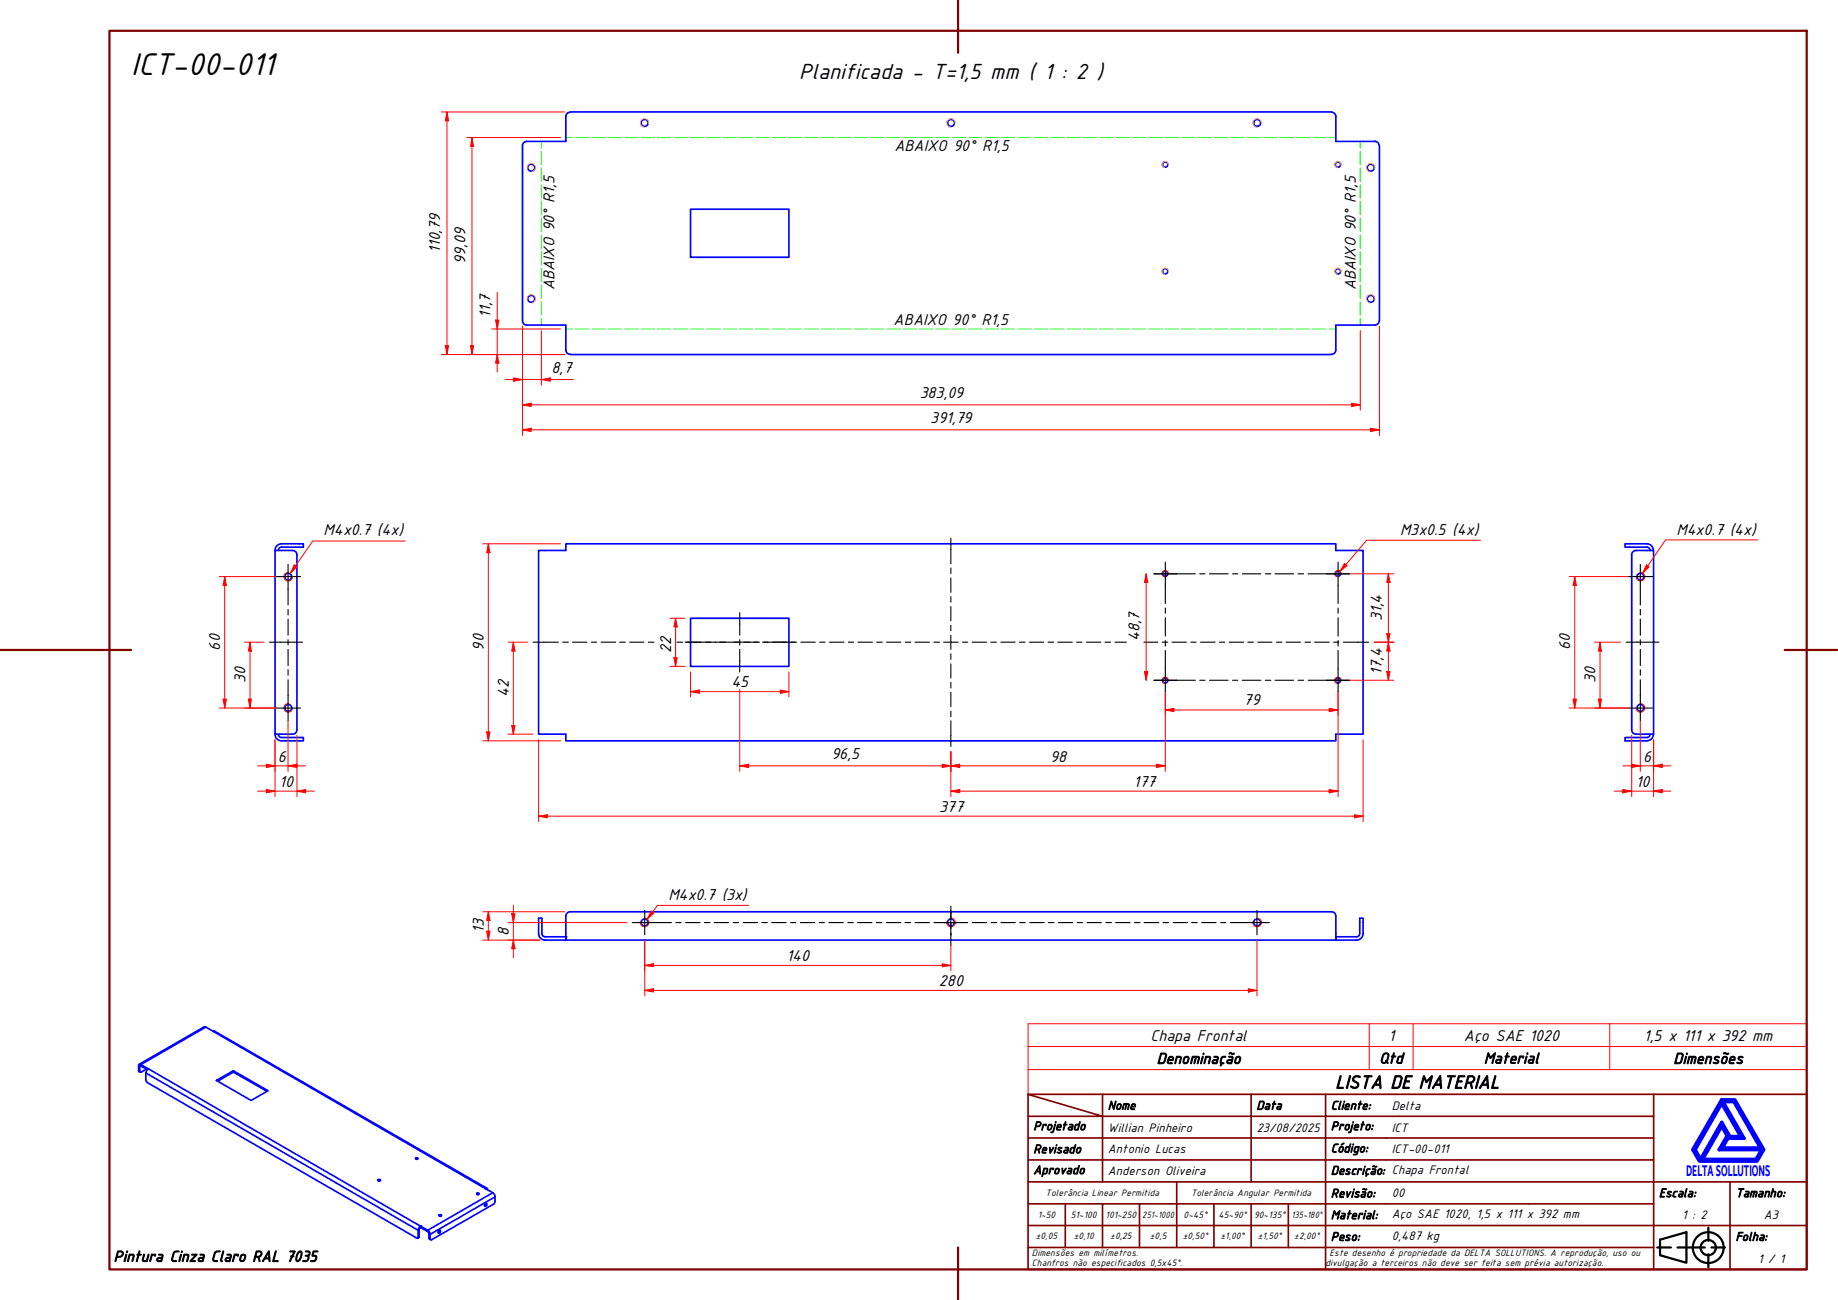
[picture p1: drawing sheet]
<svg xmlns="http://www.w3.org/2000/svg" width="420mm" height="297mm" viewBox="0 0 420 297" stroke-linecap="round" stroke-linejoin="round" font-family="sans-serif">
<!-- layer: Visible (ABNT) -->
<g fill="none" stroke="#00f" stroke-width=".38">
<path d="M123.1 125.8h6.2v-1.5h176.1v1.5h6.2v42h-6.2v1.5h-176.1v-1.5h-6.2z"/>
<circle cx="266.4" cy="131.1" r=".6"/>
<circle cx="305.8" cy="131.1" r=".6"/>
<circle cx="266.4" cy="155.5" r=".6"/>
<circle cx="305.8" cy="155.5" r=".6"/>
</g>
<!-- layer: Visible Narrow (ABNT) -->
<path d="M267.1 131.2a.73 .73 0 0 0-.6-.8 .73 .73 0 0 0-.9 .6 .73 .73 0 0 0 .6 .8M306.6 131.2a.73 .73 0 0 0-.6-.8 .73 .73 0 0 0-.9 .6 .73 .73 0 0 0 .6 .8M267.1 155.6a.73 .73 0 0 0-.6-.9 .73 .73 0 0 0-.9 .6 .73 .73 0 0 0 .6 .9M306.6 155.6a.73 .73 0 0 0-.6-.9 .73 .73 0 0 0-.9 .6 .73 .73 0 0 0 .6 .9" fill="none" stroke="#f00" stroke-width=".23"/>
<!-- layer: Visible (ABNT) -->
<g fill="#00f">
<circle cx="305.4" cy="125.8" r=".19"/>
<circle cx="129.3" cy="167.8" r=".19"/>
<circle cx="305.4" cy="167.8" r=".19"/>
<circle cx="129.3" cy="125.8" r=".19"/>
</g>
<g fill="none" stroke="#00f" stroke-width=".38">
<path d="M64.4 124.3a1.49 1.49 0 0 0-1.5 1.4M64.4 125a.73 .73 0 0 0-.8 .7M64.4 124.3h4.9v.7h-4.9M66.9 125.8h-4v42h4M66.9 125.8a.98 .98 0 0 1 1 1M67.9 126.8v40a.98 .98 0 0 1-1 1M373 126.8v40a.98 .98 0 0 0 1 1M374 125.8a.98 .98 0 0 0-1 1M374 125.8h4v42h-4M376.5 125a.73 .73 0 0 1 .7 .7M376.5 124.3a1.49 1.49 0 0 1 1.5 1.4M376.5 124.3h-5v.7h5"/>
<path d="M157.9 141.3h22.4v11h-22.4zM62.9 167.8a1.49 1.49 0 0 0 1.5 1.5M63.6 167.8a.73 .73 0 0 0 .8 .7M64.4 168.5h4.9v.8h-4.9M376.5 168.5h-5v.8h5M377.2 167.8a.73 .73 0 0 1-.7 .7M378 167.8a1.49 1.49 0 0 1-1.5 1.5M123.1 213.3v-3.5h.8v3.5M123.1 213.3a1.49 1.49 0 0 0 1.5 1.5M123.9 213.3a.73 .73 0 0 0 .7 .7M129.3 209.3v5.5v-.8h-4.7M129.3 209.3a.98 .98 0 0 1 1-1h174.1a.99 .99 0 0 1 1 1"/>
<path d="M305.4 209.3v5.5h-180.8M310.1 214h-4.7v.8h4.7M310.8 213.3v-3.5h.8v3.5M310.8 213.3a.73 .73 0 0 1-.7 .7M311.6 213.3a1.49 1.49 0 0 1-1.5 1.5"/>
<circle cx="65.9" cy="131.8" r=".79"/>
<circle cx="375" cy="131.8" r=".79"/>
<circle cx="65.9" cy="161.8" r=".79"/>
<circle cx="375" cy="161.8" r=".79"/>
<circle cx="147.4" cy="210.8" r=".79"/>
<circle cx="217.4" cy="210.8" r=".79"/>
<circle cx="287.4" cy="210.8" r=".79"/>
</g>
<!-- layer: Visible Narrow (ABNT) -->
<path d="M66.1 130.8a.98 .98 0 0 0-1.2 .8 .98 .98 0 0 0 .8 1.1 .98 .98 0 0 0 1.2-.7M374.8 130.8a.98 .98 0 0 1 1.2 .8 .98 .98 0 0 1-.8 1.1 .98 .98 0 0 1-1.2-.7M66.1 160.8a.98 .98 0 0 0-1.2 .8 .98 .98 0 0 0 .8 1.1 .98 .98 0 0 0 1.2-.8M374.8 160.8a.98 .98 0 0 1 1.2 .8 .98 .98 0 0 1-.8 1.1 .98 .98 0 0 1-1.2-.8M147.5 209.8a.98 .98 0 0 1 .8 1.1 .98 .98 0 0 1-1.1 .8 .98 .98 0 0 1-.8-1.1M217.6 209.8a.98 .98 0 0 1 .8 1.1 .98 .98 0 0 1-1.2 .8 .98 .98 0 0 1-.8-1.1M287.5 209.8a.98 .98 0 0 1 .8 1.1 .98 .98 0 0 1-1.1 .8 .98 .98 0 0 1-.8-1.1" fill="none" stroke="#f00" stroke-width=".23"/>
<!-- layer: Visible (ABNT) -->
<g fill="#00f">
<circle cx="129.3" cy="214.8" r=".19"/>
<circle cx="129.3" cy="214" r=".19"/>
</g>
<g fill="none" stroke="#00f" stroke-width=".38">
<path d="M31.7 243.6l.2 .1 .3-.1M31.7 244.6v.2l.4 .2M31.7 243.6v1M31.7 244.6l.2 .1M31.8 243.2l14.9-8.6 .4 .1-14.9 8.6M32.2 243.3h-.5v.3M32.2 243.6h-.3v1.1M32.2 243.3v.3M33.3 245.2v1.5l.4 .7 61.5 35.5h.3l.1-.2M33.5 244.3l-1.2 .7-.4-.1v-.2M95.2 264.8l.1 .1M109.2 272.9l.1 .1"/>
<path d="M113.2 273.5l-.1-.5-.5-.5-14.8 8.6M113.2 273.5v1.2l-.4 .4-14.1 8.2-.4-.2M113.2 273.5l-14.9 8.6M95.8 282.6l-.3 .3M95.8 282.6v-1.7l-.2 .2v1.6M95.8 282.6l-.2 .1M97.8 281.1l.4 .5 .1 .5M97.8 281.1l.2 .8M98 282.9l.4 .4M98 281.9v1M98 281.9l.3 .2M98 282.9l.3 .2"/>
<path d="M98.3 282.1v1"/>
</g>
<circle cx="48.7" cy="235.6" r=".19" fill="#00f"/>
<path d="M49.1 235.6h-.4l62.2 36h.5l.1 .3M96.1 280.1v.4" fill="none" stroke="#00f" stroke-width=".38"/>
<circle cx="110.9" cy="271.6" r=".19" fill="#00f"/>
<path d="M33.7 244.3l.2-.1 62.2 35.9-.5 1-62.3-35.9zM96.1 280.1l-.3 .8" fill="none" stroke="#00f" stroke-width=".38"/>
<g fill="#00f">
<circle cx="110.9" cy="271.6" r=".19"/>
<circle cx="33.9" cy="244.2" r=".19"/>
</g>
<path d="M96.1 280.1h.1" fill="none" stroke="#00f" stroke-width=".38"/>
<g fill="#00f">
<circle cx="48.7" cy="235.6" r=".19"/>
<circle cx="33.9" cy="244.2" r=".19"/>
</g>
<path d="M96.1 280.5h.1" fill="none" stroke="#00f" stroke-width=".38"/>
<circle cx="96.1" cy="280.1" r=".19" fill="#00f"/>
<g fill="none" stroke="#00f" stroke-width=".38">
<path d="M129.3 26.6v5.7h-8.9a.98 .98 0 0 0-1 1v40M130.3 25.6a.98 .98 0 0 0-1 1M130.4 25.6h174M304.4 25.6a.98 .98 0 0 1 1 1M305.4 26.6v5.7h8.9a.98 .98 0 0 1 1 1M315.3 33.3v40M157.9 47.8h22.4v11h-22.4zM119.4 73.3a.98 .98 0 0 0 1 1h8.9v5.7M129.3 80a.98 .98 0 0 0 1 .9M305.4 80a.98 .98 0 0 1-1 .9M315.3 73.3a.98 .98 0 0 1-1 1h-8.9v5.7M130.4 81h174"/>
<path d="M47.1 234.7l1.6 .9M49.1 235.6l62.2 35.9M32.2 243.3l1.7 .9M32.2 243.6l1.5 .8M49.5 246.9l3.8-2.2 8 4.5-3.9 2.2zM53.3 244.7v.3l-3.6 2.1M53.3 245l7.7 4.4M86.4 269.6l.4-.1 .2 .2-.3 .2zM86.6 269.8h.2M95.1 264.6l.3-.1 .2 .3-.4 .1-.2-.1zM95.1 264.8h.3M100.4 277.6l.4-.1 .2 .2-.4 .2-.3-.1z"/>
<path d="M100.5 277.9h.3M109 272.7l.3-.1 .2 .2-.3 .2-.2-.2zM109.1 272.9h.3M110.9 275.1l.3-.2a.37 .37 0 0 1 .1 .5 .37 .37 0 0 1-.5 .2zM110.9 271.6l1.7 .9M111.1 274.9l-.4 .6M96.1 280.1l1.7 1M96.1 280.5l1.7 .9M100.3 281.2l.3-.2a.39 .39 0 0 1 0 .6 .39 .39 0 0 1-.5 .1zM100.5 281.1l-.1 .3-.3 .2"/>
<circle cx="121.4" cy="38.3" r=".79"/>
<circle cx="147.4" cy="28.1" r=".79"/>
<circle cx="217.4" cy="28.1" r=".79"/>
<circle cx="266.4" cy="37.6" r=".6"/>
<circle cx="287.4" cy="28.1" r=".79"/>
<circle cx="305.8" cy="37.6" r=".6"/>
<circle cx="313.3" cy="38.3" r=".79"/>
<circle cx="121.4" cy="68.3" r=".79"/>
<circle cx="266.4" cy="62" r=".6"/>
<circle cx="305.8" cy="62" r=".6"/>
<circle cx="313.3" cy="68.3" r=".79"/>
</g>
<!-- layer: Linha de centro curva (ISO) -->
<g fill="none" stroke="#0f0" stroke-width=".25">
<path d="M123.8 32.3v1.5M123.8 34.6v3M123.8 38.4v3.1M129.3 31.4h1.6M131.6 31.4h3M135.4 31.4h3M139.1 31.4h3M142.9 31.4h3M146.6 31.4h3M150.3 31.4h3.1M154.1 31.4h3M157.8 31.4h3"/>
<path d="M161.5 31.4h3.1M165.3 31.4h3M169 31.4h3M172.8 31.4h3M176.5 31.4h3M180.3 31.4h3M184 31.4h3M187.8 31.4h3M191.5 31.4h3M195.3 31.4h2.9M199 31.4h3M202.8 31.4h2.9"/>
<path d="M206.5 31.4h3M210.2 31.4h3M214 31.4h3M217.7 31.4h3M221.5 31.4h3M225.2 31.4h3M229 31.4h3M232.7 31.4h3M236.5 31.4h3M240.2 31.4h3M244 31.4h3M247.7 31.4h3"/>
<path d="M251.5 31.4h2.9M255.2 31.4h3M259 31.4h2.9M262.7 31.4h3M266.4 31.4h3M270.2 31.4h3M273.9 31.4h3M277.6 31.4h3.1M281.4 31.4h3M285.1 31.4h3.1M288.9 31.4h3M292.6 31.4h3.1"/>
<path d="M296.4 31.4h3M300.1 31.4h3M303.8 31.4h1.6M311 32.3v1.5M311 34.6v3M311 38.4v3.1M123.8 42.2v3.1M123.8 46v3.1M123.8 49.8v3.1M123.8 53.6v3.2M123.8 57.5v3.1M311 42.2v3.1"/>
<path d="M311 46v3.1M311 49.8v3.1M311 53.6v3.2M311 57.5v3.1M123.8 61.3v3.1M123.8 65.1v3.1M123.8 68.9v3.1M123.8 72.8v1.5M129.3 75.2h1.6M131.6 75.2h3M135.4 75.2h3M139.1 75.2h3"/>
<path d="M142.9 75.2h3M146.6 75.2h3M150.3 75.2h3.1M154.1 75.2h3M157.8 75.2h3M161.5 75.2h3.1M165.3 75.2h3M169 75.2h3M172.8 75.2h3M176.5 75.2h3M180.3 75.2h3M184 75.2h3"/>
<path d="M187.8 75.2h3M191.5 75.2h3M195.3 75.2h2.9M199 75.2h3M202.8 75.2h2.9M206.5 75.2h3M210.2 75.2h3M214 75.2h3M217.7 75.2h3M221.5 75.2h3M225.2 75.2h3M229 75.2h3"/>
<path d="M232.7 75.2h3M236.5 75.2h3M240.2 75.2h3M244 75.2h3M247.7 75.2h3M251.5 75.2h2.9M255.2 75.2h3M259 75.2h2.9M262.7 75.2h3M266.4 75.2h3M270.2 75.2h3M273.9 75.2h3"/>
<path d="M277.6 75.2h3.1M281.4 75.2h3M285.1 75.2h3.1M288.9 75.2h3M292.6 75.2h3.1M296.4 75.2h3M300.1 75.2h3M303.8 75.2h1.6M311 61.3v3.1M311 65.1v3.1M311 68.9v3.1M311 72.8v1.5"/>
</g>
<!-- layer: Visible Narrow (ABNT) -->
<path d="M120.5 38.5a.98 .98 0 0 1 .8-1.2 .98 .98 0 0 1 1.1 .8 .98 .98 0 0 1-.8 1.2M148.3 28.3a.98 .98 0 0 0-.8-1.2 .98 .98 0 0 0-1.1 .8 .98 .98 0 0 0 .8 1.2M218.4 28.3a.98 .98 0 0 0-.8-1.2 .98 .98 0 0 0-1.2 .8 .98 .98 0 0 0 .8 1.2M267.1 37.7a.73 .73 0 0 0-.6-.8 .73 .73 0 0 0-.9 .6 .73 .73 0 0 0 .6 .8M288.3 28.3a.98 .98 0 0 0-.8-1.2 .98 .98 0 0 0-1.1 .8 .98 .98 0 0 0 .8 1.2M306.6 37.7a.73 .73 0 0 0-.6-.8 .73 .73 0 0 0-.9 .6 .73 .73 0 0 0 .6 .8M314.3 38.5a.98 .98 0 0 0-.8-1.2 .98 .98 0 0 0-1.1 .8 .98 .98 0 0 0 .8 1.2M120.5 68.5a.98 .98 0 0 1 .8-1.2 .98 .98 0 0 1 1.1 .8 .98 .98 0 0 1-.8 1.1M267.1 62.1a.73 .73 0 0 0-.6-.8 .73 .73 0 0 0-.9 .6 .73 .73 0 0 0 .6 .8M306.6 62.1a.73 .73 0 0 0-.6-.8 .73 .73 0 0 0-.9 .6 .73 .73 0 0 0 .6 .8M314.3 68.5a.98 .98 0 0 0-.8-1.2 .98 .98 0 0 0-1.1 .8 .98 .98 0 0 0 .8 1.1" fill="none" stroke="#ff0" stroke-width=".23"/>
<path d="M235 239.1h178v-5.2h-178v10.5M313 233.9v10.5M323 233.9v10.5M368 233.9v10.5M413 239.1v5.3h-178M235 244.4v5.6h178v-5.6" fill="none" stroke="#f00" stroke-width=".23"/>
<!-- layer: Borda A3/A4 (ABNT) -->
<path d="M25 7h388v283.1h-388zM219 0v12.1M0 148.5h30M408 148.5h12M219 285v12" fill="none" stroke="#800000" stroke-width=".51"/>
<path d="M393.6 257.3l1.2 2.2-1.8 3.2h9.7l-1.3 2.2h-12.2zM393.6 252.1l4.4 7.6h-2.6l-1.8-3.2-4.9 8.4-1.2-2.2zM393.6 251.3h3l6.6 11.4-1.6 2.6h-13.1l-1.5-2.6zM393.8 251.7h2.6l6.1 10.6h-8.8l1.3-2.2h3.7zM395 259.7h.2l-.1 .2z" fill="none" stroke="#00f" stroke-width=".83"/>
<!-- layer: 0 -->
<path d="M388.5 265.3h13.1" fill="none" stroke="#000" stroke-width=".23"/>
<g fill="none" stroke="#800000" stroke-width=".38">
<path d="M235 250l17 5.1h-17M235 250h178v40.1h-178zM252 255.1h34v4.9h17M252 255.1v15M252 250v5.1M286 250v5.1h17v4.9M303 250v5.1h75M378 250v20.1h-143M235 260h51v10.1M235 275.1h17M243.5 275.1v9.9M260.5 275.1h-8.5v9.9"/>
<path d="M269 270.1v14.9h-8.5M277.5 275.1v9.9h-8.5M286 275.1v9.9h8.5M294.5 275.1v9.9M303 275.1h-42.5v9.9M303 260v5h-68M303 275.1v9.9h75M303 260h75M303 275.1h75M378 265h-75v10.1M395.5 270.1v9.9h17.5M413 270.1h-35v9.9h17.5v10.1"/>
<path d="M235 285h25.5M235 280h143v10.1M277.5 285h8.5M294.5 285h8.5v5.1"/>
</g>
<g fill="none" stroke="#000" stroke-width=".51">
<path d="M378.8 285h3.2M379.5 283.3l6-1.8v7l-6-1.7zM383.5 285h6.2M390.5 280.5v3M390.5 286.6v2.9M391.2 285h3.1"/>
<circle cx="390.5" cy="285.1" r="3.5"/>
<circle cx="390.5" cy="285.1" r="1.75"/>
</g>
<!-- layer: Marca de centro (ISO) -->
<path d="M63.1 131.7h5.6M263.8 131.1h5.2M303.3 131.1h5.2M372.2 131.7h5.6M263.8 155.4h5.2M303.3 155.4h5.2M63.1 161.8h5.6M372.2 161.8h5.6M147.4 208v5.6M214.6 210.8h5.6M217.4 208v5.6M287.3 208v5.6" fill="none" stroke="#000" stroke-width=".25"/>
<!-- layer: Linha de centro (ISO) -->
<g fill="none" stroke="#000" stroke-width=".25">
<path d="M217.4 123v5.8M217.4 129.8v1.2M217.4 132.1v3.3M217.4 136.3v1.3M217.4 138.6v3.2M121.9 146.7h5.7M128.7 146.7h1.2M130.9 146.7h3.3M135.2 146.7h1.2M137.4 146.7h3.3M141.7 146.7h1.2M144 146.7h3.2"/>
<path d="M148.2 146.7h1.3M154.7 146.7h1.3M156.6 146.7h10.2M166.9 146.7h6.7M169.1 140v5.1M169.1 146.2v1.2M169.1 148.4v5.1M174.3 146.7h7.8M183.1 146.7h3.3M187.4 146.7h1.2M189.6 146.7h3.3M193.9 146.7h1.2"/>
<path d="M196.2 146.7h3.3M200.4 146.7h1.3M202.7 146.7h3.2M206.9 146.7h1.3M209.2 146.7h3.3M213.5 146.7h1.3M215.7 146.7h3.3M217.4 142.9v1.2M217.4 145.1v3.3M217.4 149.4v1.3M217.4 151.7v3.2M217.4 155.9v1.3"/>
<path d="M217.4 158.2v3.3M220 146.7h1.2M222.2 146.7h3.4M226.5 146.7h1.3M228.8 146.7h3.2M233 146.7h1.3M235.3 146.7h3.3M239.6 146.7h1.3M241.8 146.7h3.3M246.1 146.7h1.2M248.3 146.7h3.4M252.6 146.7h1.3"/>
<path d="M254.9 146.7h2.6M261.5 146.7h3.2M265.7 146.7h1.3M267.9 146.7h3.3M272.2 146.7h1.2M274.4 146.7h3.3M278.8 146.7h1.2M281 146.7h3.3M285.2 146.7h1.3M287.5 146.7h3.3M291.8 146.7h1.3M294 146.7h3.3"/>
<path d="M298.3 146.7h1.3M300.5 146.7h3.3M304.9 146.7h1.2M307.1 146.7h5.8M217.4 162.5v1.3M217.4 164.7v5.8"/>
</g>
<path d="M317.4 144.8v1.9" fill="none" stroke="#f00" stroke-width=".23"/>
<path d="M317 144.8h.8l-.4 1.9z" fill="#f00"/>
<path d="M317.4 131.1v2M317 144.8h.8l-.4 1.9z" fill="none" stroke="#f00" stroke-width=".23"/>
<path d="M317.4 131.1l.4 2h-.8z" fill="#f00"/>
<path d="M308.5 131.1h10.1M317.4 131.1l.4 2h-.8zM317.4 133.1v11.7M314.1 146.7h4.5M317.4 153.5v1.9" fill="none" stroke="#f00" stroke-width=".23"/>
<path d="M317 153.5h.8l-.4 1.9z" fill="#f00"/>
<path d="M317 153.5h.8l-.4 1.9zM317.4 146.7v2.1" fill="none" stroke="#f00" stroke-width=".23"/>
<path d="M317.4 146.7l.4 2.1h-.8z" fill="#f00"/>
<path d="M308.5 155.4h10.1M314.1 146.7h4.5M317.4 146.7l.4 2.1h-.8zM317.4 148.8v4.7" fill="none" stroke="#f00" stroke-width=".23"/>
<path d="M307.7 129l-1.4 1.5" fill="none" stroke="#f00" stroke-width=".23"/>
<path d="M307.3 128.8l.6 .5-1.6 1.2z" fill="#f00"/>
<path d="M307.3 128.8l.6 .5-1.6 1.2zM338.5 123.4h-26.1l-4.7 5.6" fill="none" stroke="#f00" stroke-width=".23"/>
<path d="M111.6 124.3v2" fill="none" stroke="#f00" stroke-width=".23"/>
<path d="M111.6 124.3l.4 2h-.7z" fill="#f00"/>
<path d="M111.6 124.3l.4 2h-.7zM111.6 167.2v2.1" fill="none" stroke="#f00" stroke-width=".23"/>
<path d="M111.3 167.2h.7l-.4 2.1z" fill="#f00"/>
<path d="M110.4 124.3h17.7M111.6 126.3v40.9M157.9 158h2M110.4 169.3h17.7M111.3 167.2h.7l-.4 2.1z" fill="none" stroke="#f00" stroke-width=".23"/>
<path d="M157.9 158l2-.3v.7z" fill="#f00"/>
<path d="M157.9 158l2-.3v.7zM178.4 158h1.9" fill="none" stroke="#f00" stroke-width=".23"/>
<path d="M178.4 157.7l1.9 .3-1.9 .4z" fill="#f00"/>
<path d="M154.4 150.3v2M157.9 153.5v5.7M159.9 158h18.5M178.4 157.7l1.9 .3-1.9 .4zM180.3 153.5v5.7" fill="none" stroke="#f00" stroke-width=".23"/>
<path d="M154.1 150.3h.7l-.4 2z" fill="#f00"/>
<path d="M154.1 150.3h.7l-.4 2zM154.4 141.3v1.9" fill="none" stroke="#f00" stroke-width=".23"/>
<path d="M154.4 141.3l.4 1.9h-.7z" fill="#f00"/>
<path d="M262 131.1v2M153.2 152.3h3.4M153.2 141.3h3.4M154.4 141.3l.4 1.9h-.7zM154.4 143.2v7.1" fill="none" stroke="#f00" stroke-width=".23"/>
<path d="M262 131.1l.4 2h-.8z" fill="#f00"/>
<path d="M262 131.1l.4 2h-.8zM262 153.5v1.9" fill="none" stroke="#f00" stroke-width=".23"/>
<path d="M261.6 153.5h.8l-.4 1.9z" fill="#f00"/>
<path d="M262 133.1v20.4M261.6 153.5h.8l-.4 1.9zM266.4 162.2h2" fill="none" stroke="#f00" stroke-width=".23"/>
<path d="M266.4 162.2l2-.4v.8z" fill="#f00"/>
<path d="M266.4 162.2l2-.4v.8zM303.8 162.2h2.1" fill="none" stroke="#f00" stroke-width=".23"/>
<path d="M303.8 161.8l2.1 .4-2.1 .4z" fill="#f00"/>
<path d="M266.4 158v5.4M305.9 158v5.4M268.4 162.2h35.4M303.8 161.8l2.1 .4-2.1 .4zM111.6 208.3v2" fill="none" stroke="#f00" stroke-width=".23"/>
<!-- layer: Linha de centro (ISO) -->
<path d="M61.6 146.7h7.6M371.7 146.7h7.5M217.4 207.1v2.8M217.4 210.9v1.3M217.4 213.2v2.9" fill="none" stroke="#000" stroke-width=".25"/>
<path d="M111.6 208.3l.4 2h-.7z" fill="#f00"/>
<path d="M111.6 208.3l.4 2h-.7zM111.6 212.8v2" fill="none" stroke="#f00" stroke-width=".23"/>
<path d="M111.3 212.8h.7l-.4 2z" fill="#f00"/>
<path d="M110.4 214.8h13M110.4 208.3h18.7M111.3 212.8h.7l-.4 2zM111.6 210.3v2.5M117.3 214.8v2" fill="none" stroke="#f00" stroke-width=".23"/>
<path d="M117.3 214.8l.4 2h-.7z" fill="#f00"/>
<path d="M117.3 214.8l.4 2h-.7zM117.3 208.8v2" fill="none" stroke="#f00" stroke-width=".23"/>
<path d="M117 208.8h.7l-.4 2z" fill="#f00"/>
<path d="M51.4 159.8v2M116.1 214.8h7.3M116.1 210.8h27.2M117 208.8h.7l-.4 2zM117.3 206.8v2M117.3 210.8v4M117.3 216.8v2" fill="none" stroke="#f00" stroke-width=".23"/>
<path d="M51 159.8h.8l-.4 2z" fill="#f00"/>
<path d="M51.4 131.7v2.1M51 159.8h.8l-.4 2z" fill="none" stroke="#f00" stroke-width=".23"/>
<path d="M51.4 131.7l.4 2.1h-.8z" fill="#f00"/>
<path d="M50.1 131.7h13M51.4 131.7l.4 2.1h-.8zM51.4 133.8v26M50.1 161.8h13" fill="none" stroke="#f00" stroke-width=".23"/>
<path d="M376.7 129.3l-1.2 1.6" fill="none" stroke="#f00" stroke-width=".23"/>
<path d="M376.4 129.1l.6 .4-1.5 1.4z" fill="#f00"/>
<path d="M67.6 129.3l-1.2 1.6M376.4 129.1l.6 .4-1.5 1.4zM401.8 123.4h-21.1l-4 5.9" fill="none" stroke="#f00" stroke-width=".23"/>
<path d="M67.2 129.1l.7 .4-1.5 1.4z" fill="#f00"/>
<path d="M66.9 131.6v.1M66.9 131.9l-.1 .2M67.2 129.1l.7 .4-1.5 1.4zM92.6 123.6h-21.1l-3.9 5.7M149.2 208.4l-1.2 1.6" fill="none" stroke="#f00" stroke-width=".23"/>
<path d="M148.8 208.2l.7 .4-1.5 1.4z" fill="#f00"/>
<path d="M148.8 208.2l.7 .4-1.5 1.4zM171.1 206.9h-20.8l-1.1 1.5" fill="none" stroke="#f00" stroke-width=".23"/>
<path d="M60.9 180.8h2" fill="none" stroke="#f00" stroke-width=".23"/>
<path d="M60.9 180.4l2 .4-2 .4z" fill="#f00"/>
<path d="M60.9 180.4l2 .4-2 .4zM67.9 180.8h1.9" fill="none" stroke="#f00" stroke-width=".23"/>
<path d="M67.9 180.8l1.9-.4v.8z" fill="#f00"/>
<path d="M360 159.8v2M62.9 169v13M67.9 168v14M58.9 180.8h2M62.9 180.8h5M67.9 180.8l1.9-.4v.8zM69.8 180.8h2.1" fill="none" stroke="#f00" stroke-width=".23"/>
<path d="M359.6 159.8h.8l-.4 2z" fill="#f00"/>
<path d="M360 131.7v2.1M359.6 159.8h.8l-.4 2z" fill="none" stroke="#f00" stroke-width=".23"/>
<path d="M360 131.7l.4 2.1h-.8z" fill="#f00"/>
<path d="M358.7 131.7h13.5M360 131.7l.4 2.1h-.8zM360 133.8v26M358.7 161.8h13.5M378 180.8h2" fill="none" stroke="#f00" stroke-width=".23"/>
<path d="M378 180.8l2-.4v.8z" fill="#f00"/>
<path d="M371 180.8h2M378 180.8l2-.4v.8z" fill="none" stroke="#f00" stroke-width=".23"/>
<path d="M371 180.4l2 .4-2 .4z" fill="#f00"/>
<path d="M373 168v14M378 169v13M123.1 186.5h2M369 180.8h2M371 180.4l2 .4-2 .4zM373 180.8h5M380 180.8h2" fill="none" stroke="#f00" stroke-width=".23"/>
<path d="M123.1 186.5l2-.3v.7z" fill="#f00"/>
<path d="M123.1 186.5l2-.3v.7zM309.6 186.5h2" fill="none" stroke="#f00" stroke-width=".23"/>
<path d="M309.6 186.2l2 .3-2 .4z" fill="#f00"/>
<path d="M123.1 169v18.8M169.1 175h2M311.6 169v18.8M125.1 186.5h184.5M309.6 186.2l2 .3-2 .4z" fill="none" stroke="#f00" stroke-width=".23"/>
<path d="M169.1 175l2-.4v.8z" fill="#f00"/>
<path d="M169.1 175l2-.4v.8zM215.4 175h2" fill="none" stroke="#f00" stroke-width=".23"/>
<path d="M215.4 174.6l2 .4-2 .4z" fill="#f00"/>
<path d="M169.1 157.5v18.8M171.1 175h44.3M215.4 174.6l2 .4-2 .4zM217.4 175h2M217.4 171.8v4.5" fill="none" stroke="#f00" stroke-width=".23"/>
<path d="M217.4 175l2-.4v.8z" fill="#f00"/>
<path d="M217.4 175l2-.4v.8zM264.4 175h2" fill="none" stroke="#f00" stroke-width=".23"/>
<path d="M264.4 174.6l2 .4-2 .4z" fill="#f00"/>
<path d="M266.4 158v18.3M217.4 171.8v4.5M219.4 175h45M264.4 174.6l2 .4-2 .4zM217.4 180.8h2" fill="none" stroke="#f00" stroke-width=".23"/>
<path d="M217.4 180.8l2-.4v.8z" fill="#f00"/>
<path d="M217.4 180.8l2-.4v.8zM303.8 180.8h2.1" fill="none" stroke="#f00" stroke-width=".23"/>
<path d="M303.8 180.4l2.1 .4-2.1 .4z" fill="#f00"/>
<path d="M305.9 158v24M60.9 175h2M217.4 171.8v10.2M219.4 180.8h84.4M303.8 180.4l2.1 .4-2.1 .4z" fill="none" stroke="#f00" stroke-width=".23"/>
<path d="M60.9 174.6l2 .4-2 .4z" fill="#f00"/>
<path d="M60.9 174.6l2 .4-2 .4zM65.8 175h2.1" fill="none" stroke="#f00" stroke-width=".23"/>
<path d="M65.8 175l2.1-.4v.8z" fill="#f00"/>
<path d="M57.1 146.7v2.1M58.9 175h2M62.9 175h2.9M62.9 169v7.3M65.8 175l2.1-.4v.8zM65.8 164.6v11.7M67.9 175h1.9" fill="none" stroke="#f00" stroke-width=".23"/>
<path d="M57.1 146.7l.4 2.1h-.7z" fill="#f00"/>
<path d="M57.1 146.7l.4 2.1h-.7zM57.1 159.8v2" fill="none" stroke="#f00" stroke-width=".23"/>
<path d="M56.8 159.8h.7l-.4 2z" fill="#f00"/>
<path d="M55.9 146.7h4.5M56.8 159.8h.7l-.4 2zM57.1 148.8v11M365.8 159.8v2M55.9 161.8h7.2" fill="none" stroke="#f00" stroke-width=".23"/>
<path d="M365.4 159.8h.7l-.3 2z" fill="#f00"/>
<path d="M365.4 159.8h.7l-.3 2zM365.8 146.7v2.1" fill="none" stroke="#f00" stroke-width=".23"/>
<path d="M365.8 146.7l.3 2.1h-.7z" fill="#f00"/>
<path d="M364.5 146.7h6M365.8 146.7l.3 2.1h-.7zM365.8 148.8v11M364.5 161.8h7.7M378 175h2" fill="none" stroke="#f00" stroke-width=".23"/>
<path d="M378 175l2-.4v.8z" fill="#f00"/>
<path d="M373 175h2M378 175l2-.4v.8z" fill="none" stroke="#f00" stroke-width=".23"/>
<path d="M373 174.6l2 .4-2 .4z" fill="#f00"/>
<path d="M117.3 165.8v2M371 175h2M373 174.6l2 .4-2 .4zM375 175h3M375 164.6v11.7M378 169v7.3M380 175h2" fill="none" stroke="#f00" stroke-width=".23"/>
<path d="M117 165.8h.7l-.4 2z" fill="#f00"/>
<path d="M117.3 146.7v2.1M117 165.8h.7l-.4 2z" fill="none" stroke="#f00" stroke-width=".23"/>
<path d="M117.3 146.7l.4 2.1h-.7z" fill="#f00"/>
<path d="M116.1 146.7h4.5M117.3 146.7l.4 2.1h-.7zM117.3 148.8v17M116.1 167.8h5.8M147.4 226.3h2" fill="none" stroke="#f00" stroke-width=".23"/>
<path d="M147.4 226.3l2-.4v.8z" fill="#f00"/>
<path d="M147.4 226.3l2-.4v.8zM285.4 226.3h1.9" fill="none" stroke="#f00" stroke-width=".23"/>
<path d="M285.4 225.9l1.9 .4-1.9 .4z" fill="#f00"/>
<path d="M147.4 214.9v12.7M287.3 214.9v12.7M147.4 220.6h2M149.4 226.3h136M285.4 225.9l1.9 .4-1.9 .4z" fill="none" stroke="#f00" stroke-width=".23"/>
<path d="M147.4 220.6l2-.4v.7z" fill="#f00"/>
<path d="M147.4 220.6l2-.4v.7zM215.4 220.6h2" fill="none" stroke="#f00" stroke-width=".23"/>
<path d="M215.4 220.2l2 .4-2 .3z" fill="#f00"/>
<path d="M119.4 98.2h2M147.4 214.9v6.9M217.4 216.1v5.7M149.4 220.6h66M215.4 220.2l2 .4-2 .3z" fill="none" stroke="#f00" stroke-width=".23"/>
<path d="M119.4 98.2l2-.4v.8z" fill="#f00"/>
<path d="M119.4 98.2l2-.4v.8zM313.3 98.2h2" fill="none" stroke="#f00" stroke-width=".23"/>
<path d="M313.3 97.8l2 .4-2 .4z" fill="#f00"/>
<path d="M119.4 74.5v25M315.3 74.5v25M117.4 86.7h2M121.4 98.2h191.9M313.3 97.8l2 .4-2 .4z" fill="none" stroke="#f00" stroke-width=".23"/>
<path d="M117.4 86.3l2 .4-2 .4z" fill="#f00"/>
<path d="M117.4 86.3l2 .4-2 .4zM123.8 86.7h2" fill="none" stroke="#f00" stroke-width=".23"/>
<path d="M123.8 86.7l2-.4v.8z" fill="#f00"/>
<path d="M119.4 74.5v13.5M123.8 75.6v12.4M115.4 86.7h2M119.4 86.7h4.4M119.4 92.5h2M123.8 86.7l2-.4v.8zM125.8 86.7h5.3" fill="none" stroke="#f00" stroke-width=".23"/>
<path d="M119.4 92.5l2-.4v.8z" fill="#f00"/>
<path d="M119.4 92.5l2-.4v.8zM309 92.5h2" fill="none" stroke="#f00" stroke-width=".23"/>
<path d="M309 92.1l2 .4-2 .4z" fill="#f00"/>
<path d="M119.4 74.5v19.2M311 75.6v18.1M113.7 81v2M121.4 92.5h187.6M309 92.1l2 .4-2 .4z" fill="none" stroke="#f00" stroke-width=".23"/>
<path d="M113.7 81l.3 2h-.7z" fill="#f00"/>
<path d="M113.7 73.1v2.1M113.7 81l.3 2h-.7z" fill="none" stroke="#f00" stroke-width=".23"/>
<path d="M113.3 73.1h.7l-.3 2.1z" fill="#f00"/>
<path d="M107.9 79v2M112.4 75.2h15.7M113.3 73.1h.7l-.3 2.1zM113.7 66.8v6.3M113.7 75.2v5.8M112.4 81h16.7M113.7 83v2" fill="none" stroke="#f00" stroke-width=".23"/>
<path d="M107.6 79h.7l-.4 2z" fill="#f00"/>
<path d="M107.9 31.4v2.1M107.6 79h.7l-.4 2z" fill="none" stroke="#f00" stroke-width=".23"/>
<path d="M107.9 31.4l.4 2.1h-.7z" fill="#f00"/>
<path d="M106.7 31.4h21.4M107.9 31.4l.4 2.1h-.7zM107.9 33.5v45.5M102.2 79v2M106.7 81h22.4" fill="none" stroke="#f00" stroke-width=".23"/>
<path d="M101.8 79h.8l-.4 2z" fill="#f00"/>
<path d="M102.2 25.6v2M101.8 79h.8l-.4 2z" fill="none" stroke="#f00" stroke-width=".23"/>
<path d="M102.2 25.6l.4 2h-.8z" fill="#f00"/>
<path d="M100.9 25.6h28.2M102.2 25.6l.4 2h-.8zM102.2 27.6v51.4M100.9 81h28.2" fill="none" stroke="#f00" stroke-width=".23"/>
<!-- layer: Linha de centro (ISO) -->
<g fill="none" stroke="#000" stroke-width=".25">
<path d="M65.8 129v9.2M65.8 139.2v1.3M263.8 131.1h9.4M266.4 128.4v9.5M266.4 138.9v1.2M274.3 131.1h1.2M276.5 131.1h4.2M281.7 131.1h1.3M284 131.1h4.2M289.2 131.1h1.3M291.5 131.1h4.2M296.7 131.1h1.3"/>
<path d="M299 131.1h9.5M305.9 128.4v9.5M305.9 138.9v1.2M375 129v9.2M375 139.2v1.3M65.8 141.5v3.6M65.8 146.2v1.2M65.8 148.4v3.7M65.8 153v1.3M65.8 155.3v9.3M263.8 155.4h9.4M266.4 141.1v4.2"/>
<path d="M266.4 146.4v1.2M266.4 148.6v9.4M274.3 155.4h1.2M276.5 155.4h4.2M281.7 155.4h1.3M284 155.4h4.2M289.2 155.4h1.3M291.5 155.4h4.2M296.7 155.4h1.3M299 155.4h9.5M305.9 141.1v4.2M305.9 146.4v1.2"/>
<path d="M305.9 148.6v9.4M375 141.5v3.6M375 146.2v1.2M375 148.4v3.7M375 153v1.3M375 155.3v9.3M144.5 210.8h9M154.5 210.8h1.2M156.7 210.8h3.3M161 210.8h1.3M163.3 210.8h3.3M167.6 210.8h1.2"/>
<path d="M169.9 210.8h3.3M174.1 210.8h1.3M176.4 210.8h3.3M180.7 210.8h1.2M182.9 210.8h3.3M187.3 210.8h1.2M189.5 210.8h3.3M193.8 210.8h1.3M196 210.8h3.3M200.3 210.8h1.3M202.6 210.8h3.3M206.9 210.8h1.3"/>
<path d="M209.2 210.8h3.3M213.5 210.8h1.2M215.7 210.8h3.3M220 210.8h1.2M222.2 210.8h3.4M226.6 210.8h1.2M228.8 210.8h3.3M233.1 210.8h1.3M235.4 210.8h3.3M239.6 210.8h1.3M241.9 210.8h3.3M246.3 210.8h1.2"/>
<path d="M248.5 210.8h3.3M252.8 210.8h1.3M255 210.8h3.3M259.3 210.8h1.3M261.6 210.8h3.3M265.9 210.8h1.2M268.2 210.8h3.3M272.4 210.8h1.3M274.7 210.8h3.3M279 210.8h1.2M281.2 210.8h9"/>
</g>
<text font-size="7.7" x="30" y="17.1">ICT-00-011</text>
<text font-size="5.4" x="182.7" y="18">Planificada - T=1,5 mm ( 1 : 2 )</text>
<text font-size="4.6" x="305.2" y="248.7">LISTA DE MATERIAL</text>
<g font-size="3.9">
<text x="204.5" y="34.5">ABAIXO 90° R1,5</text>
<text x="100.6" y="57.8" transform="rotate(-90 100.6 57.8)">110,79</text>
<text x="106.4" y="60.3" transform="rotate(-90 106.4 60.3)">99,09</text>
<text x="126.7" y="66.3" transform="rotate(-90 126.7 66.3)">ABAIXO 90° R1,5</text>
<text x="309.9" y="66.3" transform="rotate(-90 309.9 66.3)">ABAIXO 90° R1,5</text>
<text x="112.1" y="72.6" transform="rotate(-90 112.1 72.6)">11,7</text>
<text x="204.3" y="74.2">ABAIXO 90° R1,5</text>
<text x="126" y="85.3">8,7</text>
<text x="210.2" y="91">383,09</text>
<text x="212.7" y="96.8">391,79</text>
<text x="74" y="122.4">M4x0.7 (4x)</text>
<text x="320.1" y="122.2">M3x0.5 (4x)</text>
<text x="383.2" y="122.2">M4x0.7 (4x)</text>
<text x="315.8" y="141.9" transform="rotate(-90 315.8 141.9)">31,4</text>
<text x="50.4" y="148.6" transform="rotate(-90 50.4 148.6)">60</text>
<text x="110.6" y="148.6" transform="rotate(-90 110.6 148.6)">90</text>
<text x="153.4" y="149.3" transform="rotate(-90 153.4 149.3)">22</text>
<text x="260.5" y="146.5" transform="rotate(-90 260.5 146.5)">48,7</text>
<text x="359" y="148.6" transform="rotate(-90 359 148.6)">60</text>
<text x="315.8" y="154.2" transform="rotate(-90 315.8 154.2)">17,4</text>
<text x="56.1" y="156.1" transform="rotate(-90 56.1 156.1)">30</text>
<text x="116.3" y="159.2" transform="rotate(-90 116.3 159.2)">42</text>
<text x="167.2" y="157">45</text>
<text x="284.3" y="161.1">79</text>
<text x="364.7" y="156.1" transform="rotate(-90 364.7 156.1)">30</text>
<text x="190.1" y="173.5">96,5</text>
<text x="63.5" y="174">6</text>
<text x="63.8" y="179.8">10</text>
<text x="240.1" y="174">98</text>
<text x="259.1" y="179.8">177</text>
<text x="374" y="179.8">10</text>
<text x="375.6" y="174">6</text>
<text x="214.7" y="185.5">377</text>
<text x="152.8" y="205.6">M4x0.7 (3x)</text>
<text x="110.6" y="213.2" transform="rotate(-90 110.6 213.2)">13</text>
<text x="116.3" y="213.8" transform="rotate(-90 116.3 213.8)">8</text>
<text x="179.8" y="219.6">140</text>
<text x="214.6" y="225.3">280</text>
<text x="263" y="237.8">Chapa Frontal</text>
<text x="317.4" y="237.8">1</text>
<text x="334.6" y="237.8">Aço SAE 1020</text>
<text x="375.8" y="237.8">1,5 x 111 x 392 mm</text>
</g>
<g font-size="3.8">
<text x="264.4" y="243.1">Denominação</text>
<text x="315.3" y="243">Qtd</text>
<text x="339.2" y="243">Material</text>
<text x="382.5" y="243.1">Dimensões</text>
<text x="26" y="288.3">Pintura Cinza Claro RAL 7035</text>
</g>
<text font-size="3.8" fill="#00f" x="385.4" y="268.8">DELTASOLLUTIONS</text>
<g font-size="3">
<text x="253.2" y="253.5">Nome</text>
<text x="287.2" y="253.5">Data</text>
<text x="304.2" y="253.5">Cliente:</text>
<text x="318.1" y="253.5">Delta</text>
<text x="236.2" y="263.5">Revisado</text>
<text x="236.2" y="258.2">Projetado</text>
<text x="253.2" y="258.6">Willian Pinheiro</text>
<text x="253.2" y="263.5">Antonio Lucas</text>
<text x="287.3" y="258.6">23/08/2025</text>
<text x="304.2" y="263.3">Código:</text>
<text x="304.2" y="258.2">Projeto:</text>
<text x="318.1" y="263.5">ICT-00-011</text>
<text x="318.1" y="258.6">ICT</text>
<text x="236.2" y="268.3">Aprovado</text>
<text x="253.2" y="268.5">Anderson Oliveira</text>
<text x="304.2" y="268.4">Descrição: Chapa Frontal</text>
<text x="304.2" y="273.6">Revisão:</text>
<text x="318.1" y="273.5">00</text>
<text x="379.2" y="273.5">Escala:</text>
<text x="396.7" y="273.5">Tamanho:</text>
<text x="304.2" y="278.6">Material:</text>
<text x="318.1" y="278.4">Aço SAE 1020, 1,5 x 111 x 392 mm</text>
<text x="384.6" y="278.6">1 : 2</text>
<text x="403.2" y="278.6">A3</text>
<text x="304.2" y="283.5">Peso:</text>
<text x="318.1" y="283.3">0,487 kg</text>
<text x="396.7" y="283.5">Folha:</text>
<text x="401.9" y="288.5">1 / 1</text>
</g>
<g font-size="2.3">
<text x="239" y="273.4">Tolerância Linear Permitida</text>
<text x="272.3" y="273.2">Tolerância Angular Permitida</text>
<text x="237.2" y="278.3">1~50</text>
<text x="244.8" y="278.3">51~100</text>
<text x="252.7" y="278.3">101~250</text>
<text x="261.1" y="278.3">251~1000</text>
<text x="270.6" y="278.3">0~45°</text>
<text x="278.5" y="278.3">45~90°</text>
<text x="286.7" y="278.3">90~135°</text>
<text x="295.2" y="278.3">135~180°</text>
<text x="235.9" y="287.1">Dimensões em milímetros.</text>
<text x="236.8" y="283.1">±0,05</text>
<text x="245.5" y="283.1">±0,10</text>
<text x="253.8" y="283.1">±0,25</text>
<text x="262.8" y="283.1">±0,5</text>
<text x="270.4" y="283.1">±0,50°</text>
<text x="279" y="283.1">±1,00°</text>
<text x="287.5" y="283.1">±1,50°</text>
<text x="295.8" y="283.1">±2,00°</text>
<text x="303.9" y="287.1">Este desenho é propriedade da DELTA SOLLUTIONS. A reprodução, uso ou</text>
<text x="235.9" y="289.2">Chanfros não especificados 0,5x45°.</text>
<text x="303" y="289.2">divulgação a terceiros não deve ser feita sem prévia autorização.</text>
</g>
</svg>
